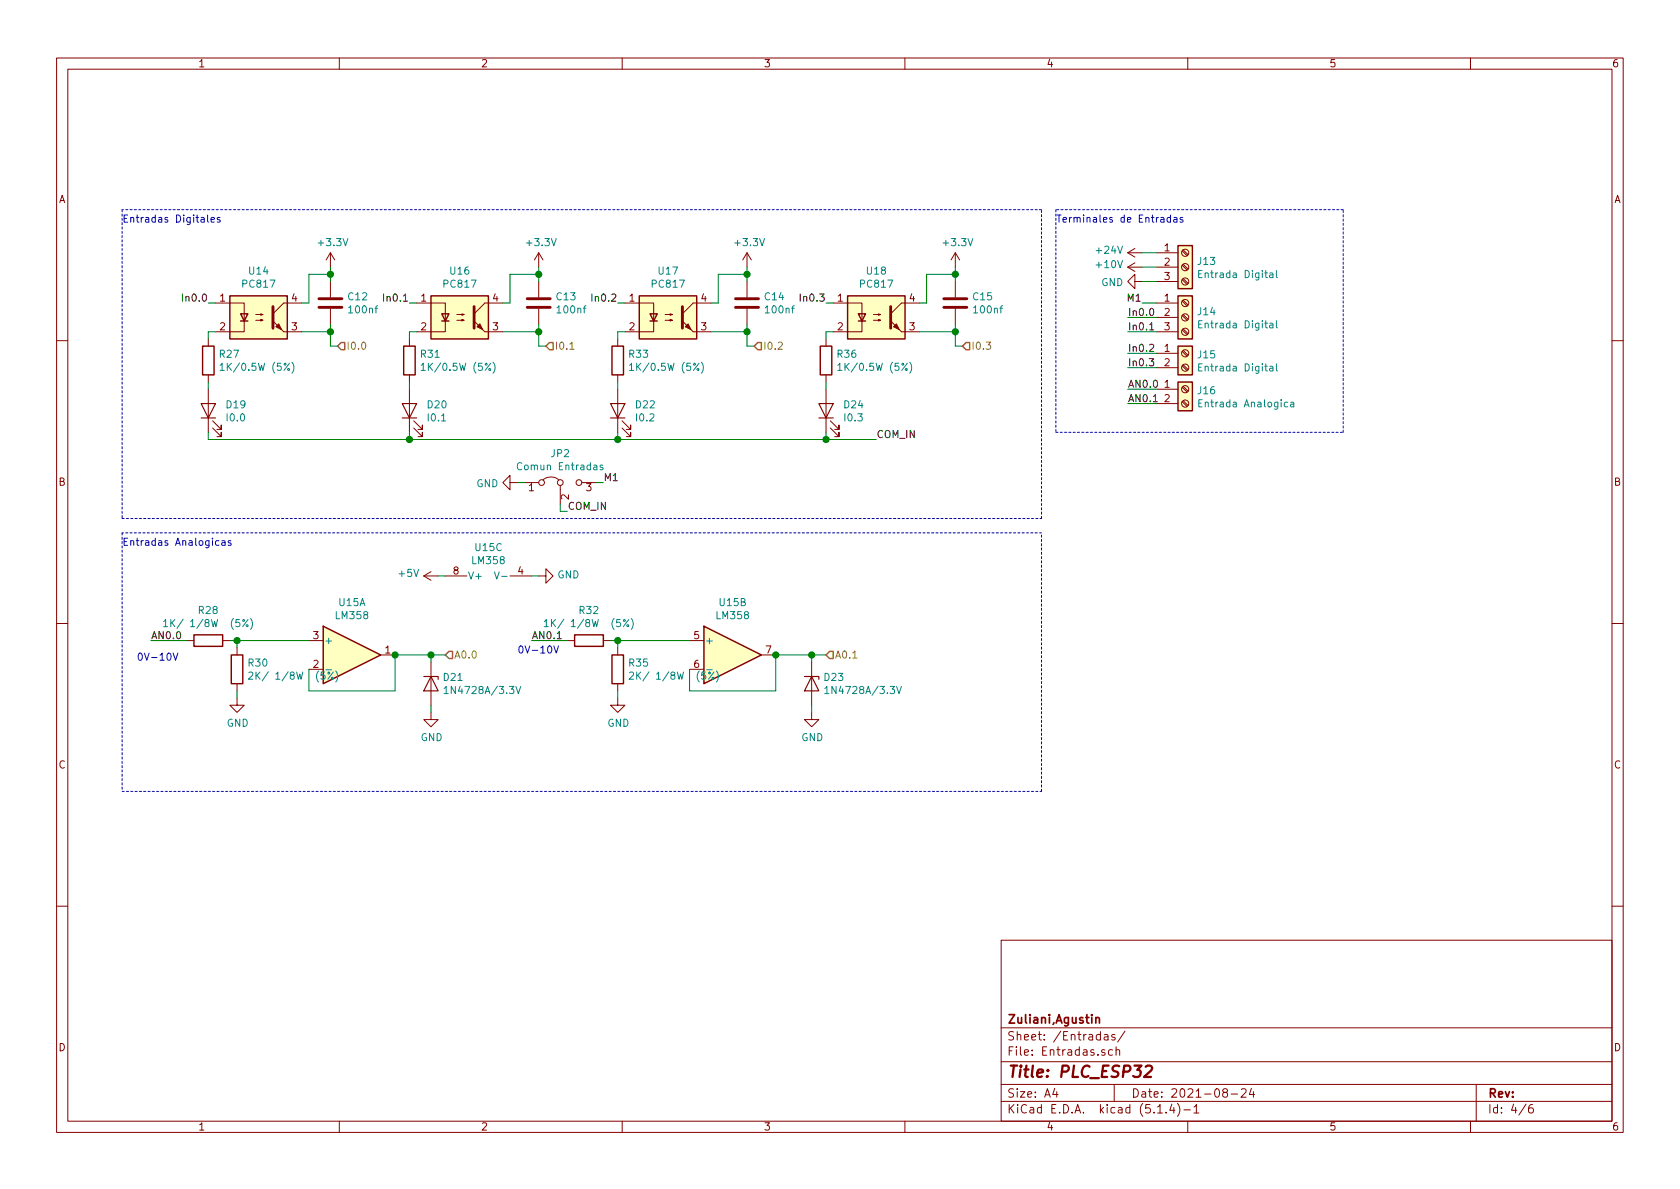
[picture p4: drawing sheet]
<svg xmlns="http://www.w3.org/2000/svg" width="297mm" height="210mm" viewBox="0 0 297 210" stroke-linecap="round" stroke-linejoin="round" font-family="sans-serif">
<g fill="none" stroke="#840000" stroke-width=".18">
<path d="M10 10.3h277v189.9h-277zM12 12.2h273v186.1h-273zM60 10.3v1.9M110 10.3v1.9M160 10.3v1.9M210 10.3v1.9M260 10.3v1.9M36.8 59.9v1.3M38.1 53.6h5.1v5.1h-5.1M45.2 56.6h1.3l-.4 .2v-.3l.4 .1M45.2 55.6h1.3l-.4 .1v-.2l.4 .1M50.2 58.7h3.1"/>
<path d="M53.3 53.6h-3.1l-1.9 1.9M58.4 44.7l-.7 1.3M58.4 44.7v2.5M58.4 49.8v2.8M58.4 54.6v2.8M58.4 44.7l.8 1.3M72.4 59.9v1.3M73.7 53.6h5v5.1h-5M80.8 56.6h1.2l-.3 .2v-.3l.3 .1M80.8 55.6h1.2l-.3 .1v-.2l.3 .1M85.7 58.7h3.2M88.9 53.6h-3.2l-1.9 1.9"/>
<path d="M95.2 44.7v2.5M95.2 49.8v2.8M95.2 54.6v2.8M95.2 44.7l-.7 1.3M95.2 44.7l.8 1.3M109.2 59.9v1.3M110.5 53.6h5.1v5.1h-5.1M117.6 56.6h1.3l-.4 .2v-.3l.4 .1M117.6 55.6h1.3l-.4 .1v-.2l.4 .1M122.6 58.7h3.1M125.7 53.6h-3.1l-2 1.9M132.1 44.7l-.8 1.3"/>
<path d="M132.1 44.7v2.5M132.1 49.8v2.8M132.1 54.6v2.8M132.1 44.7l.7 1.3M146 59.9v1.3M147.3 53.6h5.1v5.1h-5.1M154.4 56.6h1.3l-.4 .2v-.3l.4 .1M154.4 55.6h1.3l-.4 .1v-.2l.4 .1M159.4 58.7h3.2M162.6 53.6h-3.2l-1.9 1.9M168.9 44.7l-.8 1.3M168.9 44.7v2.5"/>
<path d="M168.9 49.8v2.8M168.9 54.6v2.8M168.9 44.7l.8 1.3M199.4 44.7l1.3 .8M199.4 44.7h2.5M199.4 47.2h2.5M199.4 47.2l1.3 .8M200.7 49.8v-1.3l-1.3 1.3 1.3 1.2v-1.2h1.2M200.7 43.9l-1.3 .8M200.7 46.5l-1.3 .7M204.5 58.7h3.8M204.5 53.6h3.8"/>
<path d="M204.5 44.7h3.8M204.5 47.2h3.8M204.5 49.8h3.8M204.5 56.1h3.8M209 49.4l.9 .9M209 46.9l.9 .8M209 44.4l.9 .8M209 58.3l.9 .9M209 55.8l.9 .8M209 53.3l.9 .8M209.2 49.3l.9 .8M209.2 46.7l.9 .9"/>
<path d="M209.2 44.2l.9 .8M209.2 58.2l.9 .8M209.2 55.6l.9 .9M209.2 53.1l.9 .8M10 60.2h2M36.8 66.3v1.3M36.8 68.8v7.6M37.6 75.7l1.5 1.5v-.8v.8h-.7M37.6 74.4l1.5 1.5v-.7v.7h-.7M72.4 66.3v1.3M72.4 68.8v7.6M73.2 75.7l1.5 1.5v-.8v.8h-.8"/>
<path d="M73.2 74.4l1.5 1.5v-.7v.7h-.8M109.2 66.3v1.3M109.2 68.8v7.6M110 75.7l1.5 1.5v-.8v.8h-.8M110 74.4l1.5 1.5v-.7v.7h-.8M146 66.3v1.3M146 68.8v7.6M146.8 75.7l1.5 1.5v-.8v.8h-.7M146.8 74.4l1.5 1.5v-.7v.7h-.7M204.5 68.8h3.8M204.5 71.4h3.8M204.5 62.5h3.8"/>
<path d="M204.5 65h3.8M209 71l.9 .9M209 68.5l.9 .8M209 64.7l.9 .8M209 62.1l.9 .9M209.2 70.9l.9 .8M209.2 68.3l.9 .9M209.2 64.5l.9 .8M209.2 62l.9 .8M285 60.2h2M90.2 85.3v-1.2l-1.3 1.2 1.3 1.3v-1.3h1.2M92.7 85.3h2.5"/>
<path d="M96 84.8a2.26 2.26 0 0 1 2.8 0M99.1 85.8v3.3M102.9 85.3h2.5M10 110.3h2M33 113.3h1.3M39.4 113.3h1.2M41.9 114.5v1.3M54.6 113.3h2.5M67.3 115.8h2.5M74.9 101.8l1.3 .8M74.9 101.8h2.6M76.2 101.1l-1.3 .7"/>
<path d="M76.2 117.1v7.6M78.7 101.8h3.8M90.2 101.8h3.8M95.2 101.8h1.3v-1.2l1.3 1.2-1.3 1.3v-1.3M100.3 113.3h1.3M106.7 113.3h1.2M109.2 114.5v1.3M121.9 113.3h2.6M134.6 115.8h2.6M143.5 117.1v7.6M285 110.3h2M41.9 123.4v1.3h1.3l-1.3 1.3-1.3-1.3h1.3"/>
<path d="M41.9 120.9v1.3M76.2 126v1.2h1.3l-1.3 1.3-1.3-1.3h1.3M109.2 123.4v1.3h1.3l-1.3 1.3-1.3-1.3h1.3M109.2 120.9v1.3M143.5 126v1.2h1.3l-1.3 1.3-1.3-1.3h1.3M10 160.2h2M177 166.3h108v32h-108zM285 160.2h2M60 198.3v1.9M110 198.3v1.9M160 198.3v1.9M177 194.8h108"/>
<path d="M177 191.8h108M177 187.8h108M177 181.8h108M186.5 192.5l-.4 1h1M186.8 193v1M195.3 183h.5l.1 .9M195.3 185.7l-.3-.1-.2 .2v.2l.5 .2v.3h-.5M195.9 183.3l-.5 .1a.29 .29 0 0 0-.2 .2 .29 .29 0 0 0 .2 .3l.5-.1M196.7 185.7l-.4-.1-.3 .3 .1 .6h.6M197 191.8v3M197.1 183a.37 .37 0 0 0-.6 .1l.1 .3 .5 .1 .1 .1-.2 .3-.5-.1M197.3 185.7l.3-.1 .3 .1 .1 .9"/>
<path d="M197.3 185.1v1.5M198.9 182.3l-1.3 2M204.7 196.8h.8M206.2 196.7v.1M207.2 195.2l-.4 1.1h.9M207.5 195.8v1M208.2 195.1a1.71 1.71 0 0 1 0 2.3M209.3 196.3h1.2M210 198.3v1.9M211.1 195.8l.4-.5v1.5M211.1 196.8h.9M216.5 193.2l-.3-.3 .1-.2a.48 .48 0 0 1 .6-.1l.1 .2-.1 .3-.6 .1a.48 .48 0 0 0 0 .7l.2 .1 .5-.1v-.4l-.2-.3"/>
<path d="M217.7 193.5h1.1M219.5 192.7l.2-.2h.3l.3 .2v.3v.2l-.9 .8h.9M221.3 192.5l-.4 1h.9M221.6 193v1M260 198.3v1.9M261 191.8v6.5M269.8 195.2l-1.2 2M271 195.3a.62 .62 0 0 0-.7 .7v.7l.3 .1 .4-.1 .1-.5-.1-.2-.4-.1-.3 .3"/>
<circle cx="209.5" cy="44.7" r=".63"/>
<circle cx="209.5" cy="58.7" r=".63"/>
<circle cx="209.5" cy="47.2" r=".63"/>
<circle cx="209.5" cy="49.8" r=".63"/>
<circle cx="209.5" cy="53.6" r=".63"/>
<circle cx="209.5" cy="56.1" r=".63"/>
<circle cx="209.5" cy="71.4" r=".63"/>
<circle cx="209.5" cy="68.8" r=".63"/>
<circle cx="209.5" cy="65" r=".63"/>
<circle cx="209.5" cy="62.5" r=".63"/>
<circle cx="95.8" cy="85.3" r=".51"/>
<circle cx="99.1" cy="85.3" r=".51"/>
<circle cx="102.4" cy="85.3" r=".51"/>
</g>
<path d="M202.6 188.6l.3-.2h.5a.46 .46 0 0 1 .3 .6l-.2 .3-1.2 1.1h1.2" fill="none" stroke="#840000" stroke-width=".41"/>
<path d="M193.8 179.9v1M193.8 180.1l.2-.2 .3 .1 .1 .9" fill="none" stroke="#840000" stroke-width=".3"/>
<g fill="#ffffc2" stroke="#ffffc2" stroke-width=".18">
<path d="M57.1 110.7l10.2 5.1-10.2 5.1z"/>
<path d="M149.9 52.3h10.1v7.6h-10.1z"/>
<path d="M124.5 110.7l10.1 5.1-10.1 5.1z"/>
<path d="M208.3 67.6h2.5v5h-2.5z"/>
<path d="M208.3 61.2h2.5v5.1h-2.5z"/>
<path d="M208.3 43.4h2.5v7.6h-2.5z"/>
<path d="M40.6 52.3h10.2v7.6h-10.2z"/>
<path d="M113 52.3h10.2v7.6h-10.2z"/>
<path d="M76.2 52.3h10.2v7.6h-10.2z"/>
<path d="M208.3 52.3h2.5v7.6h-2.5z"/>
</g>
<g fill="none" stroke="#840000" stroke-width=".25">
<path d="M40.6 52.3h10.2v7.6h-10.2zM42.5 55.5h1.3l-.6 1.3zM42.5 56.8h1.3M76.2 52.3h10.2v7.6h-10.2zM78.1 55.5h1.3l-.7 1.3zM78.1 56.8h1.3M113 52.3h10.2v7.6h-10.2zM114.9 55.5h1.3l-.6 1.3zM114.9 56.8h1.3M149.9 52.3h10.1v7.6h-10.1zM151.8 55.5h1.2l-.6 1.3zM151.8 56.8h1.2"/>
<path d="M208.3 43.4h2.5v7.6h-2.5zM208.3 52.3h2.5v7.6h-2.5zM35.8 61.2h2v5.1h-2zM71.4 61.2h2v5.1h-2zM108.2 61.2h2v5.1h-2zM145 61.2h2.1v5.1h-2.1zM208.3 67.6h2.5v5h-2.5zM208.3 61.2h2.5v5.1h-2.5zM34.3 112.3h5.1v2h-5.1zM40.9 115.8h2v5.1h-2zM57.1 110.7l10.2 5.1-10.2 5.1zM101.6 112.3h5.1v2h-5.1z"/>
<path d="M108.2 115.8h2v5.1h-2zM124.5 110.7l10.1 5.1-10.1 5.1z"/>
</g>
<g fill="none" stroke="#008484" stroke-width=".18">
<path d="M211.9 48.4h.5M211.9 57.3h.5M212.5 47.8h-.6v1.3h.6M212.5 56.7h-.6v1.3h.6M224.5 48.3h.5l.1 .8M224.5 57.2h.5l.1 .8M225.1 48.6h-.5l-.1 .2v.2h.6M225.1 57.4l-.5 .1-.1 .2v.2h.6M225.7 47.8v1.1l.2 .2M225.7 56.7v1.1l.2 .2M38.9 64.6l.4-.4v1.3M38.9 65.5h.7"/>
<path d="M51.6 64.1a1.47 1.47 0 0 1 0 1.9M74.5 64.6l.3-.4v1.3M74.5 65.5h.7M87.2 64.1a1.47 1.47 0 0 1 0 1.9M111.3 64.6l.4-.4v1.3M111.3 65.5h.7M124 64.1a1.47 1.47 0 0 1 0 1.9M148.1 64.6l.4-.4v1.3M148.1 65.5h.8M160.8 64.1a1.47 1.47 0 0 1 0 1.9M211.9 64.9h.5M212 71.3h.4"/>
<path d="M212.5 70.7h-.5v1.3h.5M212.5 64.3h-.6v1.3h.6M224.5 64.8h.5l.1 .8M225.1 65.1h-.5l-.1 .2v.3h.6M225.7 64.3v1.1l.2 .2M227.7 71.2l-.4-.1-.2 .2 .1 .6h.5M228.2 71.2h.5l.1 .8M228.8 71.4l-.5 .1-.1 .1v.3h.6M106.6 82.3l-.3-.1-.2 .2v.2l.5 .1v.3h-.5M28.9 109.9l.4-.4v1.3M28.9 110.8h.7M30.2 109.5v1.3"/>
<path d="M30.9 109.5l-.7 .8M43.9 109.5l-1 1.3M44 119l.5-.2 .2 .4v.2l-.8 .7h.8M44.3 109.4a1.47 1.47 0 0 1 0 1.9M45.3 118.8v1.3M46 118.8l-.7 .8M57.6 118.4h1M58.9 118.8l-.9 1.3M59.4 118.7a1.47 1.47 0 0 1 0 1.9M87.4 101.1l.4 1.3 .5-1.3M88.7 101.9h1M96.2 109.9l.4-.4v1.3"/>
<path d="M96.2 110.8h.8M97.5 109.5v1.3M98.2 109.5l-.7 .8M111.2 109.5l-1 1.3M111.3 119l.5-.2 .2 .4v.2l-.8 .7h.8M111.6 109.4a1.47 1.47 0 0 1 0 1.9M112.6 118.8v1.3M113.3 118.8l-.7 .8M124.9 118.4h1M126.2 118.8l-.9 1.3M126.7 118.7a1.47 1.47 0 0 1 0 1.9M78.5 121.7l.4-.3v1.3"/>
<path d="M78.5 122.7h.7M91.2 121.4l.4 1.3 .5-1.3M145.8 121.7l.4-.3v1.3M145.8 122.7h.8M158.5 121.4l.5 1.3 .4-1.3"/>
<circle cx="43.7" cy="110.6" r=".18"/>
<circle cx="58.8" cy="119.9" r=".18"/>
<circle cx="111" cy="110.6" r=".18"/>
<circle cx="126.1" cy="119.9" r=".18"/>
</g>
<g fill="#840000" stroke="#840000" stroke-width=".18">
<path d="M157.5 56.8l1.9 1.9z"/>
<path d="M158 57.8l.5-.5 .5 1z"/>
<path d="M48.3 56.8l1.9 1.9z"/>
<path d="M49.3 57.3l.5 1-1-.5z"/>
<path d="M120.6 56.8l2 1.9z"/>
<path d="M121.2 57.8l.5-.5 .5 1z"/>
<path d="M83.8 56.8l1.9 1.9z"/>
<path d="M84.3 57.8l.5-.5 .5 1z"/>
</g>
<path d="M48.3 54.2v3.8M56.4 54.4h4.1M56.4 52.8h4.1M83.8 54.2v3.8M93.2 54.4h4.1M93.2 52.8h4.1M120.6 54.2v3.8M130 54.4h4.1M130 52.8h4.1M157.5 54.2v3.8M166.9 54.4h4M166.9 52.8h4" fill="none" stroke="#840000" stroke-width=".51"/>
<path d="M35.6 71.4h2.5l-1.3 2.5zM35.6 73.9h2.5M71.1 71.4h2.6l-1.3 2.5zM71.1 73.9h2.6M107.9 71.4h2.6l-1.3 2.5zM107.9 73.9h2.6M144.8 71.4h2.5l-1.3 2.5zM144.8 73.9h2.5M74.9 119.6h2.6v.5M76.2 119.6l1.3 2.6h-2.6zM142.2 119.6h2.6v.5M143.5 119.6l1.3 2.6h-2.6z" fill="none" stroke="#840000" stroke-width=".2"/>
<path d="M21.6 37.1v54.6M184.1 37.1h-162.5M186.7 37.1v39.3M237.5 37.1h-50.8M186.7 76.4h50.8M237.5 76.4v-39.3M21.6 91.7h162.5M21.6 94.2v45.7M184.1 91.7v-54.6M184.1 94.2h-162.5M21.6 139.9h162.5M184.1 139.9v-45.7" fill="none" stroke="#0000c2" stroke-width=".18" stroke-dasharray=".4 .4"/>
<g fill="none" stroke="#008400" stroke-width=".18">
<path d="M36.8 53.6h1.3M38.1 58.7h-1.3v1.2M53.3 58.7h5.1M58.4 48.5h-3.8v5.1h-1.3M58.4 57.4v3.8h1.3M58.4 47.2v2.6M72.4 53.6h1.3M73.7 58.7h-1.3v1.2M88.9 58.7h6.3M95.2 48.5h-5v5.1h-1.3M95.2 57.4v3.8h1.3M95.2 47.2v2.6"/>
<path d="M109.2 53.6h1.3M110.5 58.7h-1.3v1.2M125.7 58.7h6.4M132.1 48.5h-5.1v5.1h-1.3M132.1 47.2v2.6M132.1 57.4v3.8h1.2M146 53.6h1.3M147.3 58.7h-1.3v1.2M162.6 58.7h6.3M168.9 48.5h-5.1v5.1h-1.2M168.9 47.2v2.6M168.9 57.4v3.8h1.3"/>
<path d="M199.4 58.7h5.1M199.4 56.1h5.1M201.9 53.6h2.6M201.9 44.7h2.6M201.9 47.2h2.6M201.9 49.8h2.6M36.8 76.4v1.3h118.1M36.8 67.6v1.2M72.4 67.6v1.2M72.4 76.4v1.3M109.2 67.6v1.2M109.2 76.4v1.3"/>
<path d="M146 67.6v1.2M146 76.4v1.3M199.4 68.8h5.1M199.4 65h5.1M199.4 71.4h5.1M199.4 62.5h5.1M91.4 85.3h1.3M99.1 89.1v1.3h1.2M105.4 85.3h1.3M26.7 113.3h6.3M40.6 113.3h14M41.9 113.3v1.2"/>
<path d="M76.2 115.8v1.3M77.5 101.8h1.2M78.7 115.8h-8.9v6.4h-15.2v-3.8M94 101.8h1.2M94 113.3h6.3M107.9 113.3h14M109.2 113.3v1.2M143.5 115.8v1.3M146 115.8h-8.8v6.4h-15.3v-3.8M41.9 122.2v1.2M76.2 124.7v1.3M109.2 122.2v1.2"/>
<path d="M143.5 124.7v1.3"/>
</g>
<path d="M100.8 61.8h.7M150.8 116.4h.7" fill="none" stroke="#848400" stroke-width=".18"/>
<path d="M59.7 61.2l.6-.6h.7v1.2h-.7zM97.2 60.6h.6v1.2h-.6l-.7-.6zM134 60.6h.6v1.2h-.6l-.7-.6zM170.8 60.6h.6v1.2h-.6l-.6-.6zM78.7 115.8l.7-.6h.6v1.3h-.6zM146.7 115.2h.6v1.3h-.6l-.7-.7z" fill="none" stroke="#848400" stroke-width=".25"/>
<path d="M32.3 52v1.3M67.8 52v1.3M104.6 52v1.3M141.5 52v1.3M203.3 57.4l.3-.3v1.2M203.3 58.3h.7M203.4 54.7l.2-.2a.67 .67 0 0 1 .4 .7 .67 .67 0 0 1-.4 .6l-.2-.1-.1-.4zM203.2 63.4h.8l-.4 .5 .3 .1v.6l-.1 .1-.6-.1M203.3 61l.5-.1 .2 .3-.1 .2-.7 .7h.8M203.9 71h.7M98.5 112.9h.7" fill="none" stroke="#000" stroke-width=".18"/>
<g fill="none" stroke="#0000c2" stroke-width=".18">
<path d="M36.7 38v1.1l.2 .2M37.3 38.9l.6-.1v-.3l-.4-.1-.2 .2 .1 .6h.5M38.9 38.5l-.3-.1-.2 .2 .1 .2 .4 .1v.3h-.5M207 38.5l-.4-.1-.3 .3 .2 .5h.5M207 38v1.3M207.6 38.5h.5v.8M208.1 38.8h-.4l-.2 .2 .2 .3 .4-.1M209.1 38.5l-.3-.1-.2 .2 .1 .2 .4 .1v.3h-.5M38.7 95.7l-.3-.1-.3 .2 .1 .6h.5M39.2 95.7h.5l.1 .7M39.8 95.9l-.4 .1-.2 .1v.3h.6M40.8 95.7l-.3-.1-.2 .2 .1 .2 .4 .1v.3h-.5"/>
<path d="M30.6 115.5l.4 1.3 .4-1.3M97.9 114.2l.4 1.3 .5-1.3"/>
</g>
<g fill="#008400" stroke="#008400" stroke-width=".25">
<circle cx="95.3" cy="58.7" r=".51"/>
<circle cx="137.2" cy="115.8" r=".51"/>
<circle cx="41.9" cy="113.3" r=".51"/>
<circle cx="58.4" cy="58.7" r=".51"/>
<circle cx="58.4" cy="48.5" r=".51"/>
<circle cx="109.2" cy="113.3" r=".51"/>
<circle cx="95.3" cy="48.5" r=".51"/>
<circle cx="146.1" cy="77.7" r=".51"/>
<circle cx="132.1" cy="58.7" r=".51"/>
<circle cx="69.9" cy="115.8" r=".51"/>
<circle cx="109.2" cy="77.7" r=".51"/>
<circle cx="132.1" cy="48.5" r=".51"/>
<circle cx="72.4" cy="77.7" r=".51"/>
<circle cx="168.9" cy="58.7" r=".51"/>
<circle cx="168.9" cy="48.5" r=".51"/>
<circle cx="143.5" cy="115.8" r=".51"/>
<circle cx="76.2" cy="115.8" r=".51"/>
</g>
<text font-size="2.8" fill="#840000" x="178" y="190.5">Title: PLC_ESP32</text>
<g font-size="2.1" fill="#840000">
<text x="178" y="184">Sheet: /Entradas/</text>
<text x="178" y="181">Zuliani,Agustin</text>
<text x="178" y="186.7">File: Entradas.sch</text>
<text x="178" y="196.9">KiCad E.D.A. kicad (5.1.4)-1</text>
<text x="178" y="194.1">Size: A4</text>
<text x="200" y="194.1">Date: 2021-08-24</text>
<text x="263" y="194.1">Rev:</text>
<text x="263" y="196.9">Id: 4/6</text>
</g>
<g font-size="1.8" fill="#840000">
<text x="35" y="11.9">1</text>
<text x="85" y="11.9">2</text>
<text x="135" y="11.9">3</text>
<text x="185" y="11.9">4</text>
<text x="235" y="11.9">5</text>
<text x="285" y="11.9">6</text>
<text x="10.4" y="35.9">A</text>
<text x="285.4" y="35.9">A</text>
<text x="205.9" y="44.4">1</text>
<text x="205.9" y="47">2</text>
<text x="38.9" y="53.3">1</text>
<text x="51.6" y="53.3">4</text>
<text x="74.4" y="53.3">1</text>
<text x="87.1" y="53.3">4</text>
<text x="111.3" y="53.3">1</text>
<text x="124" y="53.3">4</text>
<text x="148.1" y="53.3">1</text>
<text x="160.8" y="53.3">4</text>
<text x="205.9" y="49.5">3</text>
<text x="205.9" y="53.3">1</text>
<text x="38.9" y="58.4">2</text>
<text x="51.6" y="58.4">3</text>
<text x="74.4" y="58.4">2</text>
<text x="87.1" y="58.4">3</text>
<text x="111.3" y="58.4">2</text>
<text x="124" y="58.4">3</text>
<text x="148.1" y="58.4">2</text>
<text x="160.8" y="58.4">3</text>
<text x="205.9" y="55.9">2</text>
<text x="205.9" y="58.4">3</text>
<text x="205.9" y="62.2">1</text>
<text x="205.9" y="64.8">2</text>
<text x="205.9" y="68.6">1</text>
<text x="205.9" y="71.1">2</text>
<text x="10.4" y="85.9">B</text>
<text x="93.5" y="86.9">1</text>
<text x="100.6" y="88.4" transform="rotate(-90 100.6 88.4)">2</text>
<text x="103.7" y="86.9">3</text>
<text x="285.4" y="85.9">B</text>
<text x="80.2" y="101.6">8</text>
<text x="91.6" y="101.6">4</text>
<text x="55.4" y="113">3</text>
<text x="122.7" y="113">5</text>
<text x="55.4" y="118.1">2</text>
<text x="68.1" y="115.6">1</text>
<text x="122.7" y="118.1">6</text>
<text x="135.4" y="115.6">7</text>
<text x="10.4" y="135.9">C</text>
<text x="285.4" y="135.9">C</text>
<text x="10.4" y="185.9">D</text>
<text x="285.4" y="185.9">D</text>
<text x="35" y="199.9">1</text>
<text x="85" y="199.9">2</text>
<text x="135" y="199.9">3</text>
<text x="185" y="199.9">4</text>
<text x="235" y="199.9">5</text>
<text x="285" y="199.9">6</text>
</g>
<g font-size="1.8" fill="#0000c2">
<text x="21.6" y="39.4">Entradas Digitales</text>
<text x="186.7" y="39.4">Terminales de Entradas</text>
<text x="21.6" y="96.5">Entradas Analogicas</text>
<text x="24.1" y="116.8">0V-10V</text>
<text x="91.4" y="115.6">0V-10V</text>
</g>
<g font-size="1.8" fill="#008484">
<text x="56.5" y="43.5">+3.3V</text>
<text x="93.3" y="43.5">+3.3V</text>
<text x="130.1" y="43.5">+3.3V</text>
<text x="167" y="43.5">+3.3V</text>
<text x="194" y="44.9">+24V</text>
<text x="194" y="47.4">+10V</text>
<text x="211.9" y="46.9">J13</text>
<text x="43" y="50.9">PC817</text>
<text x="44.1" y="48.6">U14</text>
<text x="61.6" y="53.1">C12</text>
<text x="78.6" y="50.9">PC817</text>
<text x="79.7" y="48.6">U16</text>
<text x="98.5" y="53.1">C13</text>
<text x="115.4" y="50.9">PC817</text>
<text x="116.5" y="48.6">U17</text>
<text x="135.3" y="53.1">C14</text>
<text x="152.2" y="50.9">PC817</text>
<text x="153.3" y="48.6">U18</text>
<text x="172.1" y="53.1">C15</text>
<text x="194.7" y="50.6">GND</text>
<text x="212.6" y="49.2">Entrada Digital</text>
<text x="61.8" y="55.4">100nf</text>
<text x="98.7" y="55.4">100nf</text>
<text x="135.5" y="55.4">100nf</text>
<text x="172.3" y="55.4">100nf</text>
<text x="211.9" y="55.7">J14</text>
<text x="212.6" y="58.1">Entrada Digital</text>
<text x="38.9" y="63.3">R27</text>
<text x="40" y="65.6">1K/0.5W (5%)</text>
<text x="74.4" y="63.3">R31</text>
<text x="75.5" y="65.6">1K/0.5W (5%)</text>
<text x="111.3" y="63.3">R33</text>
<text x="112.3" y="65.6">1K/0.5W (5%)</text>
<text x="148.1" y="63.3">R36</text>
<text x="149.2" y="65.6">1K/0.5W (5%)</text>
<text x="211.9" y="63.4">J15</text>
<text x="212.6" y="65.7">Entrada Digital</text>
<text x="211.9" y="69.7">J16</text>
<text x="40.1" y="72.2">D19</text>
<text x="40.2" y="74.5">I0.0</text>
<text x="75.6" y="72.2">D20</text>
<text x="75.8" y="74.5">I0.1</text>
<text x="112.5" y="72.2">D22</text>
<text x="112.6" y="74.5">I0.2</text>
<text x="149.3" y="72.2">D24</text>
<text x="149.4" y="74.5">I0.3</text>
<text x="212.6" y="72">Entrada Analogica</text>
<text x="92" y="83.2">Comun Entradas</text>
<text x="97.5" y="80.8">JP2</text>
<text x="84.2" y="86.2">GND</text>
<text x="83.6" y="99.8">LM358</text>
<text x="84.1" y="97.5">U15C</text>
<text x="60" y="107.2">U15A</text>
<text x="70.6" y="102">+5V</text>
<text x="82.7" y="102.5">V+</text>
<text x="98.6" y="102.3">GND</text>
<text x="127.3" y="107.2">U15B</text>
<text x="30.8" y="110.9">1K/ 1/8W (5%)</text>
<text x="35.2" y="108.6">R28</text>
<text x="57.3" y="113.9">+</text>
<text x="59.5" y="109.5">LM358</text>
<text x="98.1" y="110.9">1K/ 1/8W (5%)</text>
<text x="102.5" y="108.6">R32</text>
<text x="124.6" y="113.9">+</text>
<text x="126.8" y="109.5">LM358</text>
<text x="44" y="117.9">R30</text>
<text x="57.3" y="119">-</text>
<text x="111.3" y="117.9">R35</text>
<text x="124.6" y="119">-</text>
<text x="45.8" y="120.2">2K/ 1/8W (5%)</text>
<text x="78.5" y="120.4">D21</text>
<text x="79.5" y="122.7">1N4728A/3.3V</text>
<text x="113.2" y="120.2">2K/ 1/8W (5%)</text>
<text x="145.8" y="120.4">D23</text>
<text x="146.8" y="122.7">1N4728A/3.3V</text>
<text x="40.1" y="128.5">GND</text>
<text x="74.4" y="131.1">GND</text>
<text x="107.4" y="128.5">GND</text>
<text x="141.7" y="131.1">GND</text>
</g>
<g font-size="1.8">
<text x="32.8" y="53.3">In0.0</text>
<text x="68.4" y="53.3">In0.1</text>
<text x="105.2" y="53.3">In0.2</text>
<text x="142" y="53.3">In0.3</text>
<text x="199.5" y="53.3">M1</text>
<text x="199.4" y="58.4">In0.1</text>
<text x="199.4" y="55.9">In0.0</text>
<text x="199.4" y="62.2">In0.2</text>
<text x="199.4" y="64.8">In0.3</text>
<text x="199.4" y="68.6">AN0.0</text>
<text x="199.4" y="71.1">AN0.1</text>
<text x="154.9" y="77.5">COM_IN</text>
<text x="106.7" y="85.1">M1</text>
<text x="100.3" y="90.2">COM_IN</text>
<text x="26.7" y="113">AN0.0</text>
<text x="94" y="113">AN0.1</text>
</g>
<g font-size="1.8" fill="#848400">
<text x="61.2" y="61.8">I0.0</text>
<text x="98" y="61.8">I0.1</text>
<text x="134.9" y="61.8">I0.2</text>
<text x="171.7" y="61.8">I0.3</text>
<text x="80.3" y="116.5">A0.0</text>
<text x="147.6" y="116.5">A0.1</text>
</g>
</svg>
